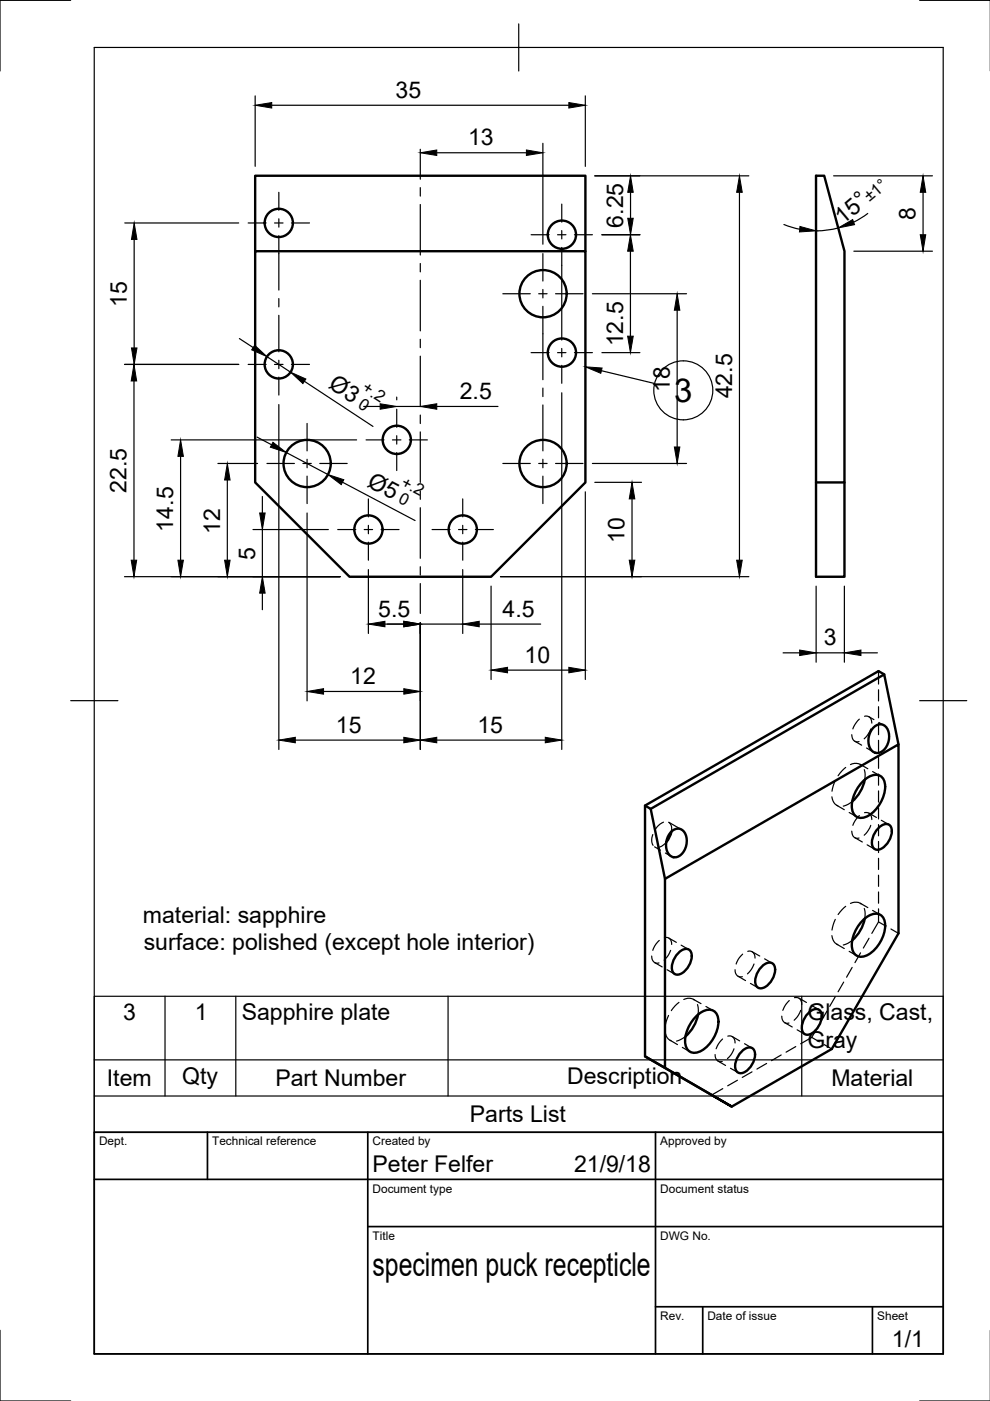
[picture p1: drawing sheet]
<svg xmlns="http://www.w3.org/2000/svg" width="210mm" height="297mm" viewBox="0 0 210 297" stroke-linecap="round" stroke-linejoin="round" font-family="sans-serif">
<!-- layer: Visible -->
<g fill="none" stroke="#000" stroke-width=".51">
<path d="M54.1 53.3h70v49l-20 20h-30l-20-20zM54.1 53.3v-16h70v16M173 102.3h6v-49l-4.2-16h-1.8v85h6v-20M185.1 154.4a1.79 1.79 0 0 1 1.9-.8 1.79 1.79 0 0 1 1.4 1.5 3.7 3.7 0 0 1-2.2 4.5 2.04 2.04 0 0 1-2.1-2.1 4.2 4.2 0 0 1 1-3.1zM187.5 143l-1.2-.7-49.5 28.5v53.2l18.4 10.6-14.2-8.2M190.5 157.8l-3-14.8-49.5 28.5M136.8 170.8l1.2 .7 3 14.8M142.2 176.5a1.79 1.79 0 0 1 1.9-.8 1.79 1.79 0 0 1 1.4 1.5 3.7 3.7 0 0 1-2.2 4.6 2.04 2.04 0 0 1-2.1-2.2 4.2 4.2 0 0 1 1-3.1zM142.4 176.3l-.6 1.4-.5 .9M182.9 165.7a3.3 3.3 0 0 1 3.7-1.2 3.3 3.3 0 0 1 .9 3.9 7.4 7.4 0 0 1-4.1 4.9 2.07 2.07 0 0 1-2.1-.4 2.07 2.07 0 0 1-.7-2 7.8 7.8 0 0 1 2.3-5.2zM183.4 165.3a8.2 8.2 0 0 1-2.7 4.6M186 175.8a2.29 2.29 0 0 1 2.5-1 2.54 2.54 0 0 1 .1 3.2 3.4 3.4 0 0 1-2.7 2.2 1.47 1.47 0 0 1-1-2.1 5 5 0 0 1 1.1-2.3z"/>
<path d="M182.9 195.2a3.3 3.3 0 0 1 3.7-1.2 3.3 3.3 0 0 1 .9 3.8 7.4 7.4 0 0 1-4.1 4.9 2.07 2.07 0 0 1-2.1-.3 2.07 2.07 0 0 1-.7-2.1 7.8 7.8 0 0 1 2.3-5.1zM183.4 194.7a8.2 8.2 0 0 1-2.7 4.7M143.6 202.3a2.29 2.29 0 0 1 2.5-1 2.54 2.54 0 0 1 .1 3.2 3.4 3.4 0 0 1-2.7 2.1 1.47 1.47 0 0 1-1-2.1 5 5 0 0 1 1.1-2.2zM147.6 215.5a3.3 3.3 0 0 1 3.7-1.2 3.3 3.3 0 0 1 .8 3.9 7.4 7.4 0 0 1-4 4.9 2.07 2.07 0 0 1-2.2-.4 2.07 2.07 0 0 1-.6-2 7.8 7.8 0 0 1 2.3-5.2zM148 215.1a8.2 8.2 0 0 1-2.7 4.6M161.3 205.2a2.29 2.29 0 0 1 2.4-1 2.54 2.54 0 0 1 .2 3.2 3.4 3.4 0 0 1-2.7 2.1 1.47 1.47 0 0 1-1-2.1 5 5 0 0 1 1.1-2.2zM171.2 215a2.29 2.29 0 0 1 2.4-.9 2.54 2.54 0 0 1 .2 3.1 3.4 3.4 0 0 1-2.8 2.2 1.47 1.47 0 0 1-.9-2.1 5 5 0 0 1 1.1-2.3zM136.8 224l4.2 2.4v-40.1l49.5-28.5v40.1l-14.1 24.5-21.2 12.2M157.1 223.1a2.29 2.29 0 0 1 2.4-.9 2.54 2.54 0 0 1 .1 3.2 3.4 3.4 0 0 1-2.7 2.1 1.47 1.47 0 0 1-1-2.1 5 5 0 0 1 1.2-2.3z"/>
<circle cx="59.1" cy="47.3" r="3"/>
<circle cx="119.1" cy="49.8" r="3"/>
<circle cx="59.1" cy="77.3" r="3"/>
<circle cx="115.1" cy="62.3" r="5"/>
<circle cx="119.1" cy="74.8" r="3"/>
<circle cx="65.1" cy="98.3" r="5"/>
<circle cx="84.1" cy="93.3" r="3"/>
<circle cx="115.1" cy="98.3" r="5"/>
<circle cx="78.1" cy="112.3" r="3"/>
<circle cx="98.1" cy="112.3" r="3"/>
</g>
<!-- layer: Hidden -->
<g fill="none" stroke="#000" stroke-width=".25">
<path d="M180.6 155.8a1.23 1.23 0 0 0 1.5 1.4M181.2 157.1l1.5 .9M182.2 152.5l-.9 1.1-.5 .9M183.3 151.9a1.25 1.25 0 0 1 1.5 1.4M183.7 158.6l1.5 .9M184.2 151.9l1.1 .7M184.6 154.6l-.7 1.3-.7 .7M186.3 142.3v2.7M186.3 146.2v2.4M186.3 149.8v2.4M186.3 153.4v2.4M186.3 157v2.3"/>
<path d="M186.3 153.2l1.1 .6M138.4 176.9l-.2 1.4 .3 .9M138.8 179.5l1.2 .8M140.7 174.3l-1.1 .7-.7 .9M141.2 178.6l-.9 .8-.8 .3M141.8 174.3l2.7 1.6M141.8 174.4l.5 .7 .1 1.2M176.4 168.9l.4 1.3 .8 .6M177.1 165.5l-.7 2.3M177.4 170.7l1.6 1M179.3 162.7l-1.6 1.8M180 172.3l1.6 .9"/>
<path d="M180.3 162.1l1.3-.3 1 .4M180.6 176.2a1.23 1.23 0 0 0 1.5 1.5M180.7 169.9l-.9 .6-1 .4M181.2 177.6l1.6 .9M182.2 172.9l-.9 1.1-.5 1M182.4 162.1l1.6 .9M183.2 163.2l.2 1-.1 1.1M183.3 172.3a1.23 1.23 0 0 1 1.5 1.5M183.9 179.1l1.6 1M184.2 172.4l1.6 .9M184.6 175l-.7 1.4-.7 .7M185 163.6l1.6 .9"/>
<path d="M186.3 160.5v2.4M186.3 164.1v2.4M186.3 167.7v2.4M186.3 171.2v2.4M186.3 174.8v2.4M186.3 178.4v2.4M186.9 173.9l1.6 .9M139.8 199.4l-.9 1.1-.5 1M140.9 198.8a1.25 1.25 0 0 1 1.5 1.4M141.1 180.9l1.2 .7M141.8 198.9l1.6 .9M176.4 198.4l.4 1.2 .8 .7"/>
<path d="M177.1 194.9l-.7 2.3M179.3 192.2l-1.6 1.7M180.3 191.5l.9-.2a1.7 1.7 0 0 1 1.4 .4M180.7 199.4l-.9 .6-1 .3M182.4 191.5l1.6 .9M183.2 192.6l.2 1.1-.1 1.1M184.3 198.9l-1.3 2.1M185 193l1.6 1M186.3 182v2.3M186.3 185.6v2.3M186.3 189.1v2.4M186.3 192.7v2.8"/>
<path d="M186.3 195.5l1.6 .9M186.3 195.5l-1.5 2.4M188.9 197l1.6 .9M138.2 202.7a1.23 1.23 0 0 0 1.5 1.5M138.8 204.1l1.6 .9M141 218.8l.1 .4a1.91 1.91 0 0 0 1.2 1.4M141.4 205.6l1.6 .9M141.8 215.3l-.7 2.3M142.2 201.5l-.5 1-.9 1.1M144 212.5l-.8 .7-.9 1.1M144.4 200.4l1.6 .9M145 211.9l1.2-.2 1 .3"/>
<path d="M145.3 219.7l-.9 .7-1 .3M147 211.9l1.6 .9M147.9 213l.2 1-.1 1.1M149.7 213.4l1.6 .9M154.3 219.7a1.23 1.23 0 0 1 1.6 1.4M155.2 219.8l1.6 .9M155.9 205.6a1.26 1.26 0 0 0 1.5 1.5M156.5 207l1.6 .9M157.5 202.3l-1 1.1-.4 1M158.5 201.7a1.23 1.23 0 0 1 1.6 1.4M159.1 208.5l1.6 .9M159.5 201.8l1.6 .9"/>
<path d="M159.9 204.4l-.5 1-.9 1.1M162.1 203.3l1.6 .9M165.8 215.4a1.23 1.23 0 0 0 1.5 1.5M166.4 216.8l1.6 .9M167.3 212.1l-.9 1.1-.4 1M168.4 211.5a1.23 1.23 0 0 1 1.6 1.5M169 218.3l1.6 1M169.4 211.6l1.6 .9M169.8 214.2l-.8 1.4-.6 .7M172 213.1l1.6 1M172.1 219.9l-2.3 1.4M172.1 219.9l1.6 1"/>
<path d="M173.5 217.5l-1.4 2.4M175.3 214.4l-1.2 2.1M177.1 211.3l-1.2 2.1M177.4 200.2l1.6 .9M178.9 208.2l-1.2 2.1M180 201.7l1.6 .9M180.7 205.1l-1.2 2.1M182.5 202l-1.2 2.1M142 220.5l1.6 1M144.7 222.1l1.6 .9M151.6 223.6a1.23 1.23 0 0 0 1.5 1.5M152.2 225l1.6 .9"/>
<path d="M153.2 220.3l-.9 1.1-.5 1M153.2 230.8l-2.3 1.4M154.9 226.5l1.6 .9M155.6 222.4l-.7 1.4-.7 .7M156.4 229l-2.1 1.2M157.9 221.3l1.6 .9M159.4 227.3l-2 1.1M162.5 225.5l-2 1.2M165.6 223.7l-2 1.2M168.7 221.9l-2 1.2M174.8 221.5l1.6 .9"/>
</g>
<!-- layer: Border -->
<path d="M15 .1h-15v15M20 10.1h180v276.9h-180zM110 5.1v10M195 .1h15M15 148.6h10M195 148.6h10M0 282.1v14.9h15M195 297h15" fill="none" stroke="#000" stroke-width=".25"/>
<!-- layer: TitleBlock -->
<path d="M20 240.1h180v46.9h-180zM20 250h180M44 240.1v9.9M78 240.1v46.9M139 240.1v46.9M78 260.1h122M139 277.1h61M149 277.1v9.9M185 277.1v9.9" fill="none" stroke="#000" stroke-width=".36"/>
<!-- layer: FD_Dimensions -->
<g fill="none" stroke="#000" stroke-width=".25">
<path d="M54.1 20.3v15M57.6 22.3h63M92.6 32.4h19M115.1 30.4v21.4M124.1 20.3v15M126.1 37.3h32.7M176.7 37.3h21M26.5 47.3h24.1M28.4 50.8v23M127.6 49.8h8.1M133.7 53.3v18M133.7 40.8v5.5"/>
<path d="M156.8 40.8v78M166.2 47.6l3.4 1M177.7 48.3l-2.6 .5-2.1 .1M181 53.3h16.7M184 45.3l-3 1.8M195.7 40.8v9M26.4 77.3h24.2M50.8 71.8l2.9 1.9M56.6 75.6l5 3.3M125.6 62.3h20M127.6 74.8h8.1M143.6 65.8v29"/>
<path d="M28.4 80.8v38M36.3 93.3h39.3M38.3 96.8v22M46.2 98.3h8.4M54.5 92.7l3.1 1.6M59.1 85.8v73.1M60.7 95.9l8.8 4.7M64.5 80.8l14.6 9.6M77.1 86.2h3.5M84.1 84.2v.6M84.1 86.2h5M92.6 86.2h13"/>
<path d="M119.1 83.3v75.6M125.6 98.3h20M48.2 101.8v17M53.6 112.3h16M55.6 105.3v3.5M55.6 112.3v10M65.1 108.8v39.8M72.6 102.2l15.4 8.2M124.1 104.3v39.8M126.1 102.3h9.9M134 105.8v13M26.4 122.3h45.7"/>
<path d="M55.6 125.8v3.5M78.1 120.8v13.5M81.6 132.3h4M89.1 132.1v26.8M89.1 132.3h9M98.1 120.8v13.5M101.6 132.3h13M104.1 124.3v19.8M106.1 122.3h52.7M166 138.4h3.5M173 124.3v16.1M173 138.4h6"/>
<path d="M179 124.3v16.1M182.5 138.4h3.5M62.6 156.9h23M68.6 146.6h17M92.6 156.9h23M107.6 142.1h13"/>
</g>
<g fill="#000" stroke="#000" stroke-width=".21">
<path d="M54.1 22.3l3.5-.6v1.2zM89.1 32.4l3.5-.6v1.2zM111.6 31.8l3.5 .6-3.5 .6zM120.6 21.7l3.5 .6-3.5 .6zM28.4 47.3l.6 3.5h-1.1zM133.7 49.8l.6 3.5h-1.2zM133.1 46.3h1.2l-.6 3.5zM133.7 37.3l.6 3.5h-1.2zM156.8 37.3l.6 3.5h-1.2zM169.6 48l3.4 .9-3.5 .3zM177.7 48.3l3.1-1.7 .4 1zM195.1 49.8h1.2l-.6 3.5z"/>
<path d="M195.7 37.3l.6 3.5h-1.2zM27.9 73.8h1.1l-.6 3.5zM54 73.2l2.6 2.4-3.2-1.4zM133.1 71.3h1.2l-.6 3.5zM143.6 62.3l.5 3.5h-1.1zM28.4 77.3l.6 3.5h-1.2zM38.3 93.3l.6 3.5h-1.2zM57.9 93.8l2.8 2.1-3.4-1.1zM61.6 78.9l3.3 1.5-.7 .9zM80.6 85.6l3.5 .6-3.5 .6zM89.1 86.2l3.5-.6v1.2zM143 94.8h1.1l-.5 3.5z"/>
<path d="M27.8 118.8h1.2l-.6 3.5zM37.7 118.8h1.2l-.6 3.5zM48.2 98.3l.6 3.5h-1.2zM47.6 118.8h1.2l-.6 3.5zM55.1 108.8h1.1l-.6 3.5zM69.5 100.6l3.4 1.1-.6 1.1zM134 102.3l.6 3.5h-1.2zM133.4 118.8h1.2l-.6 3.5zM156.2 118.8h1.2l-.6 3.5zM55.6 122.3l.6 3.5h-1.1zM78.1 132.3l3.5-.6v1.2zM85.6 131.7l3.5 .6-3.5 .6z"/>
<path d="M98.1 132.3l3.5-.6v1.2zM169.5 137.8l3.5 .6-3.5 .6zM179 138.4l3.5-.6v1.2zM59.1 156.9l3.5-.6v1.2zM65.1 146.6l3.5-.6v1.2zM85.6 156.3l3.5 .6-3.5 .6zM85.6 146l3.5 .6-3.5 .6zM89.1 156.9l3.5-.6v1.2zM104.1 142.1l3.5-.6v1.1zM115.6 156.3l3.5 .6-3.5 .6zM120.6 141.5l3.5 .6-3.5 .5z"/>
</g>
<!-- layer: Smart Centers -->
<g fill="none" stroke="#000" stroke-width=".25">
<path d="M89.1 31.7v6.3M89.1 39.8v1.8M52.6 47.3h3.8M58.2 47.3h1.8M59.1 40.8v3.8M59.1 46.4v1.8M59.1 50v11.5M61.8 47.3h3.8M89.1 43.4v10.7M89.1 55.9v1.7M89.1 59.4v10.8M112.6 49.8h3.8"/>
<path d="M115.1 53.8v5.8M118.2 49.8h1.8M119.1 43.3v3.8M119.1 48.9v1.8M119.1 52.5v19.6M121.8 49.8h3.8M52.6 77.3h3.8M58.2 77.3h1.8M59.1 63.3v1.8M59.1 66.9v7.7M59.1 76.4v1.8M59.1 80v3.8"/>
<path d="M61.8 77.3h3.8M89.1 71.9v1.8M89.1 75.5v10.7M106.6 62.3h5.8M112.6 74.8h3.8M114.2 62.3h1.8M115.1 61.4v1.8M115.1 64.9v15.6M117.8 62.3h5.8M118.2 74.8h1.8M119.1 73.9v1.8M119.1 77.5v3.8"/>
<path d="M121.8 74.8h3.8M56.6 98.3h5.8M64.2 98.3h1.8M65.1 89.8v5.8M65.1 97.4v1.8M67.8 98.3h5.8M77.6 93.3h3.8M83.2 93.3h1.8M84.1 86.8v3.8M84.1 92.4v1.8M84.1 96v3.8M86.8 93.3h3.8"/>
<path d="M89.1 88v1.8M89.1 91.6v10.7M106.6 98.3h5.8M114.2 98.3h1.8M115.1 82.3v1.8M115.1 85.9v9.7M115.1 97.4v1.8M117.8 98.3h5.8M65.1 101v5.8M71.6 112.3h3.8M77.2 112.3h1.8M78.1 105.8v3.8"/>
<path d="M78.1 111.4v1.8M78.1 114.9v3.9M80.8 112.3h3.8M89.1 104.1v1.8M89.1 107.6v10.8M91.6 112.3h3.8M97.2 112.3h1.8M98.1 105.8v3.8M98.1 111.4v1.8M98.1 114.9v3.9M100.8 112.3h3.8M115.1 101v5.8"/>
<path d="M89.1 120.1v1.8M89.1 123.7v6.4"/>
</g>
<!-- layer: Parts Lists -->
<path d="M20 211.2h180v28.9h-180zM35 211.2v21.2M50 211.2v21.2M95 211.2v21.2M170 211.2v21.2M20 232.4h180M20 224.7h180" fill="none" stroke="#000" stroke-width=".25"/>
<!-- layer: Balloons -->
<g fill="none" stroke="#000" stroke-width=".25">
<path d="M127.5 78.6l11.3 2.7"/>
<circle cx="144.9" cy="82.8" r="6.3"/>
</g>
<path d="M124.1 77.8l3.6 .2-.3 1.1z" fill="#000" stroke="#000" stroke-width=".21"/>
<g font-size="7">
<text x="142.9" y="85.2">3</text>
<text x="79" y="270.6">specimen puck recepticle</text>
</g>
<g font-size="4.9">
<text x="83.9" y="20.8">35</text>
<text x="99.2" y="30.8">13</text>
<text x="178.7" y="47.7" transform="rotate(-40 178.7 47.7)">15°</text>
<text x="194.1" y="46.6" transform="rotate(-90 194.1 46.6)">8</text>
<text x="132.1" y="48.3" transform="rotate(-90 132.1 48.3)">6.25</text>
<text x="26.9" y="65.2" transform="rotate(-90 26.9 65.2)">15</text>
<text x="132.1" y="73.5" transform="rotate(-90 132.1 73.5)">12.5</text>
<text x="69.4" y="82.1" transform="rotate(33 69.4 82.1)">Ø3</text>
<text x="142" y="83.1" transform="rotate(-90 142 83.1)">18</text>
<text x="97.5" y="84.6">2.5</text>
<text x="155.2" y="84.5" transform="rotate(-90 155.2 84.5)">42.5</text>
<text x="26.8" y="104.5" transform="rotate(-90 26.8 104.5)">22.5</text>
<text x="77.6" y="103" transform="rotate(28 77.6 103)">Ø5</text>
<text x="36.7" y="112.7" transform="rotate(-90 36.7 112.7)">14.5</text>
<text x="46.7" y="113.1" transform="rotate(-90 46.7 113.1)">12</text>
<text x="54.1" y="118.6" transform="rotate(-90 54.1 118.6)">5</text>
<text x="132.4" y="115.1" transform="rotate(-90 132.4 115.1)">10</text>
<text x="80.2" y="130.8">5.5</text>
<text x="106.6" y="130.8">4.5</text>
<text x="174.7" y="136.8">3</text>
<text x="111.2" y="140.5">10</text>
<text x="74.3" y="145.1">12</text>
<text x="71.2" y="155.3">15</text>
<text x="101.2" y="155.3">15</text>
<text x="30.3" y="195.6">material: sapphire</text>
<text x="30.5" y="201.5">surface: polished (except hole interior)</text>
<text x="26.1" y="216.2">3</text>
<text x="41.3" y="216.2">1</text>
<text x="51.3" y="216.3">Sapphire plate</text>
<text x="171.2" y="216.3">Glass, Cast,</text>
<text x="171.2" y="222.2">Gray</text>
<text x="22.7" y="230.3">Item</text>
<text x="38.6" y="229.8">Qty</text>
<text x="58.4" y="230.3">Part Number</text>
<text x="120.2" y="229.8">Description</text>
<text x="176.3" y="230.3">Material</text>
<text x="99.6" y="237.9">Parts List</text>
<text x="79" y="248.5">Peter Felfer</text>
<text x="121.7" y="248.5">21/9/18</text>
<text x="189.1" y="285.7">1/1</text>
</g>
<g font-size="3.5">
<text x="184.4" y="42.9" transform="rotate(-40 184.4 42.9)">±1°</text>
<text x="76.6" y="82.8" transform="rotate(33 76.6 82.8)">+.2</text>
<text x="75.7" y="86.2" transform="rotate(33 75.7 86.2)">0</text>
<text x="84.3" y="106.5" transform="rotate(28 84.3 106.5)">0</text>
<text x="84.8" y="103" transform="rotate(28 84.8 103)">+.2</text>
</g>
<g font-size="2.5">
<text x="21" y="242.9">Dept.</text>
<text x="45" y="242.9">Technical reference</text>
<text x="79" y="242.9">Created by</text>
<text x="140" y="242.9">Approved by</text>
<text x="79" y="252.8">Document type</text>
<text x="140" y="252.8">Document status</text>
<text x="79" y="262.9">Title</text>
<text x="140" y="262.9">DWG No.</text>
<text x="140" y="279.9">Rev.</text>
<text x="150" y="279.9">Date of issue</text>
<text x="186" y="279.9">Sheet</text>
</g>
</svg>
